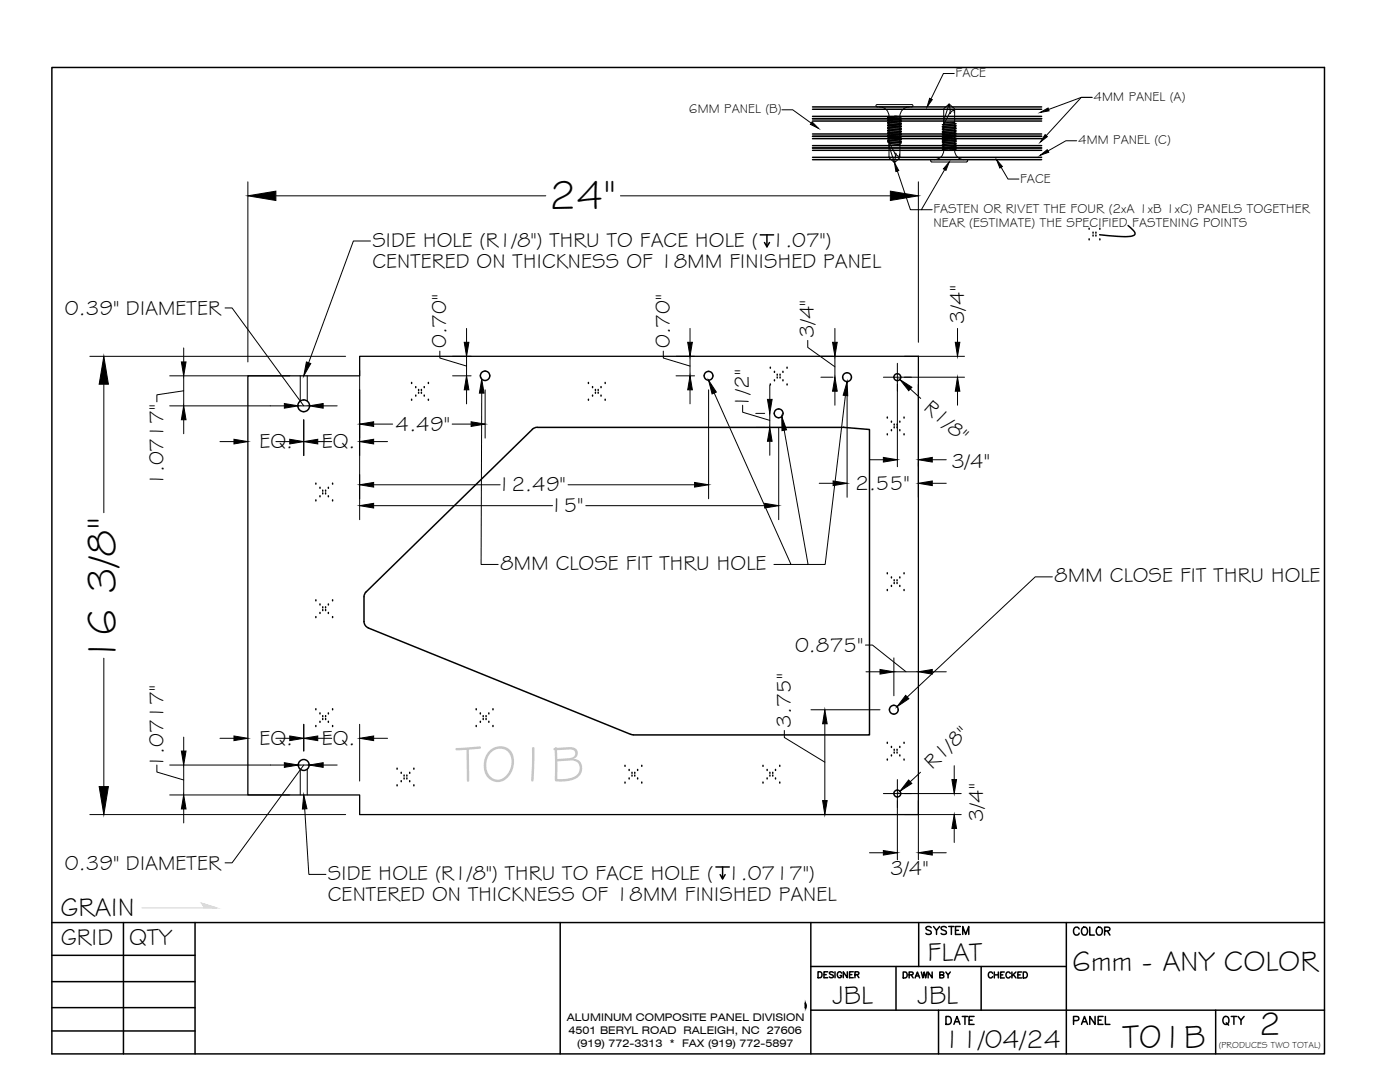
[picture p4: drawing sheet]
<svg xmlns="http://www.w3.org/2000/svg" width="279mm" height="216mm" viewBox="0 0 279 216" stroke-linecap="round" stroke-linejoin="round" font-family="sans-serif">
<!-- layer: Holes -->
<g fill="none" stroke="#000" stroke-width=".3">
<path d="M168.3 85.3l5.2 .4v60.9h-47.1M168.3 85.3h-61.1l-.5 .1-.4 .3-33.4 32.6-.3 .8v4.9M72.6 124a1.39 1.39 0 0 0 .9 1.3M73.5 125.3l52.4 21.2 .5 .1"/>
<circle cx="96.8" cy="75" r=".94"/>
<circle cx="141.4" cy="75" r=".88"/>
<circle cx="169" cy="75.3" r=".88"/>
<circle cx="179.1" cy="75.3" r=".69"/>
<circle cx="60.6" cy="81" r="1.17"/>
<circle cx="155.4" cy="82.5" r=".88"/>
<circle cx="60.6" cy="152.6" r="1.09"/>
<circle cx="178.4" cy="141.6" r=".88"/>
<circle cx="179.1" cy="158.3" r=".69"/>
</g>
<!-- layer: Blue -->
<path d="M49.5 75h22.3v-3.9h111.5v91.4h-111.5v-3.9h-22.3z" fill="none" stroke="#000" stroke-width=".25"/>
<!-- layer: Dim -->
<g fill="none" stroke="#000" stroke-width=".2">
<path d="M190.4 14.7h-2.1l-2.5 5M49.5 36.3v35.9M55.1 39.1h53.8M123.8 39.1h53.9M156 21.9h2.2l3.7 2.7M179.1 34.1l2.6 7.7h2.2M183.3 36.3v32M188.5 33.8l-4.6 8h2.1M199.8 33.4l1.4 2.3h2.1M209.3 21.8l6.5-2.4h2.2h-2.2l-7 7.7M214.9 28.1h-2.2l-3.6 2M73.9 48.1h-3.4l-8.9 24.3"/>
<path d="M17.9 71.1h51.1M20.7 76.7v25.6M33.9 75h23.9M36.7 78l-5.4 .8v1.4M36.7 69.4v2.8M36.7 75v6M44.9 61.4h1.4l14.3 19.6M59.9 75v5M61.3 75v5M71.8 73.9v29.8M87.8 70.1v1.3l5.3 1.6M90.3 71.1h3.7"/>
<path d="M90.3 75h3.7M93.1 65.5v2.8M93.1 71.1v3.9M93.1 77.8v2.8M96.1 78.4l-.1 34.2h3.4M96.8 77.8v9.6M132.4 70.1v1.3l5.3 1.6M134.9 71.1h3.7M134.9 75h3.7M137.7 65.5v2.8M137.7 71.1v3.9M137.7 77.8v2.8"/>
<path d="M141.4 77.8v21.7M142.5 78.4l15.4 34.2h-3.4M153.6 76.9v2.8M161.2 67.9v1.4l5.4 3.9M163.8 71.1h2.5M163.8 75.3h2.5M166.6 65.5v2.8M166.6 71.1v4.2M166.6 78.1v2.8M168.7 78.9l-4 33.7h-3.4M169.1 78.1v21.1M176.3 75.3h16.2"/>
<path d="M179.1 72.5v20.6M179.8 75.3l-.2 .4M180.5 71.1h12M181.7 77.6l2 1.9M183.3 76.7v22.5M191.1 65.5v2.8M191.1 78.1v2.8M33.9 81h22.8M36.7 83.8v2.8M43.9 88.1h2.8M55.1 88.1h2.7M59.5 81h2.2"/>
<path d="M60.6 83.8v7.1M63.4 88.1h2.8M64.5 81h2.8M74.6 88.1h2.7M74.6 84.6h3.8M74.6 96.7h25.2M90.2 84.6h3.8M113.4 96.7h25.2M148.2 80.9v1.4l5.4 1.6M150.8 82.5h1.8M150.8 85.3h1.8M153.6 82.5v2.8"/>
<path d="M153.6 88.1v2.7M155.4 85.3v18.4M156.5 85.9l4.8 26.7h-3.4M163.5 96.4h2.8M173.5 91.7h2.8M186.1 91.7h2.7M186.1 96.4h2.7M74.6 100.9h35.7M116.9 100.9h35.7M210 115.1h-3.4l-25.5 24M20.7 131.3v25.7M172.7 128.7h1.4l6.7 5.3"/>
<path d="M172.8 134h2.8M178.4 131.3v7.5M178.4 134h4.9M186.1 134h2.7M31.3 152.7v1.4l5.4 1.5M33.9 152.7h22.8M33.9 158.6h23.9M36.7 147.1v2.8M36.7 152.7v5.9M43.9 147.3h2.8M55.1 147.3h2.7M59.5 152.7h2.2"/>
<path d="M59.9 153.5v5.1M60.6 152.7l-14.3 19.5h-1.4M60.6 144.5v5.4M61.3 153.5v5.1M63.4 147.3h2.8M64.5 152.7h2.8M71.8 144.5v11.4M74.6 147.3h2.7M156.5 145.8v1.4l8.1 4.9M161.8 141.6h13.8M164.6 144.4v15.3M176.3 158.3h15.5"/>
<path d="M179.1 155.6v16M183.3 159.7v11.9M183.7 154.1l-2 1.9M190.4 152.8v2.8M17.9 162.5h51.1M36.7 161.4v2.8M60.8 161.4l.8 13.1h3.4M173.5 170.2h2.8M180.5 162.5h11.3M186.1 170.2h2.7M190.4 165.3v2.8"/>
</g>
<g fill="#000" stroke="#000" stroke-width=".2">
<path d="M185.5 19.6l.6 .3-1.1 1.4zM49.5 39.1l5.6-1v1.9zM162.1 24.3l1.2 1.3-1.6-.8zM177.7 38.1l5.6 1-5.6 .9zM178.5 32.5l.9 1.5-.6 .2zM189.4 32.3l-.6 1.7-.5-.3zM198.9 31.9l1.1 1.3-.5 .3zM208.6 26.9l.4 .4-1.4 1.1zM207.6 31l1.4-1.1 .3 .5zM207.6 22.4l1.6-.9 .2 .6zM20.7 71.1l.9 5.6h-1.8zM36.2 72.2h.9l-.4 2.8z"/>
<path d="M61.2 72.2l.8 .3-1.4 2.5zM93.1 75l.5 2.8h-1zM92.6 68.3h1l-.5 2.8zM96.1 75.7l.5 2.7h-.9zM137.7 75l.5 2.8h-1zM137.2 68.3h1l-.5 2.8zM141.4 75.9l1.6 2.3-.9 .4zM153.2 79.7h.9l-.5 2.8zM166.6 75.3l.5 2.8h-.9zM166.2 68.3h.9l-.5 2.8zM169.1 76.2l.1 2.8-.9-.1zM179.6 75.8l2.4 1.5-.6 .7z"/>
<path d="M191.1 75.3l.5 2.8h-1zM190.6 68.3h1l-.5 2.8zM36.7 81l.4 2.8h-.9zM46.7 87.7l2.8 .4-2.8 .5zM56.7 80.5l2.8 .5-2.8 .4zM57.8 87.7l2.8 .4-2.8 .5zM60.6 88.1l2.8-.4v.9zM61.7 81l2.8-.5v.9zM71.8 88.1l2.8-.4v.9zM71.8 84.6l2.8-.4v.9zM71.8 96.7l2.8-.4v.9zM94 84.2l2.8 .4-2.8 .5z"/>
<path d="M138.6 96.3l2.8 .4-2.8 .5zM153.6 85.3l.5 2.8h-.9zM156 83.1l1 2.7-.9 .1zM166.3 96l2.8 .4-2.8 .5zM176.3 91.3l2.8 .4-2.8 .5zM183.3 91.7l2.8-.4v.9zM183.3 96.4l2.8-.4v.9zM71.8 100.9l2.8-.5v1zM152.6 100.4l2.8 .5-2.8 .5zM175.6 133.6l2.8 .4-2.8 .5zM180.7 138.7l.7 .7-2.4 1.6zM183.3 134l2.8-.4v.9z"/>
<path d="M19.8 157h1.8l-.9 5.5zM36.2 149.9h.9l-.4 2.8zM46.7 146.9l2.8 .4-2.8 .5zM56.7 152.2l2.8 .5-2.8 .4zM57.8 146.9l2.8 .4-2.8 .5zM60.6 147.3l2.8-.4v.9zM61.7 152.7l2.8-.5v.9zM71.8 147.3l2.8-.4v.9zM164.6 141.6l.5 2.8h-.9zM164.2 159.7h.9l-.5 2.8zM181.3 155.6l.7 .7-2.4 1.6zM190 155.6h.9l-.5 2.7z"/>
<path d="M36.7 158.6l.4 2.8h-.9zM60.6 158.6l.7 2.8h-1zM176.3 169.7l2.8 .5-2.8 .4zM183.3 170.2l2.8-.5v.9zM190.4 162.5l.5 2.8h-.9z"/>
</g>
<!-- layer: 0 -->
<g fill="none" stroke="#000" stroke-width=".3">
<path d="M10.4 13.5h253.9v196.8h-253.9zM151.7 46.9h2.7M153.1 46.9v2.4l-.5-.9M153.6 48.4l-.5 .9M225.1 45a3.2 3.2 0 0 1 1.4 1.6 1.61 1.61 0 0 1-1.7 .6l-5.3-.4M142.9 173h2.6M144.2 173v2.4l-.5-.9M144.7 174.5l-.5 .9M10.4 184.1h253.9M10.4 190.6h28.5M10.4 195.9h28.5M24.6 184.1v26.2"/>
<path d="M38.9 184.1v26.2M111.8 184.1v26.2M161.8 192.8h51M161.8 184.1v26.2M163.3 193.9h.4a.64 .64 0 0 1 .4 .6 .64 .64 0 0 1-.4 .6h-.4zM164.4 194.5h.5M165.2 193.9h-.8v1.2h.8M166.3 194.1l-.3-.2-.5 .2 .1 .3 .7 .2-.1 .5h-.4l-.3-.2M166.6 193.9v1.2M168 194.2a.44 .44 0 0 0-.5-.3 .44 .44 0 0 0-.4 .5v.2a.42 .42 0 0 0 .4 .5 .42 .42 0 0 0 .5-.5h-.3M169.1 193.9v1.2l-.8-1.2v1.2M169.5 194.5h.5"/>
<path d="M170.3 193.9h-.8v1.2h.8M170.6 194.5l.7-.1 .1-.4-.8-.1v1.2M171 194.5l.4 .6M178.8 192.9v8.7M180.3 194h.4a.64 .64 0 0 1 .4 .5 .64 .64 0 0 1-.4 .6h-.4zM181.4 194.5h.7l.1-.4-.8-.1v1.1M181.8 194.5l.4 .6M182.6 195.1l.5-1.1 .4 1.1M182.8 194.7h.6M183.3 184.1v8.7M183.9 194l.3 1.1 .2-1.1 .3 1.1 .3-1.1M186 194v1.1l-.8-1.1v1.1"/>
<path d="M187.6 194.5h.6l.1-.4-.7-.1v1.1l.7-.1 .1-.3-.3-.2M188.8 194l.4 .5 .5-.5M189.2 194.5v.6M195.8 192.9v8.7M198.1 194.2a.44 .44 0 0 0-.5-.3 .44 .44 0 0 0-.3 .5v.3a.44 .44 0 0 0 .3 .4 .44 .44 0 0 0 .5-.2M198.4 194v1.1M198.4 194.5h.8M199.2 194v1.1M199.7 194.5h.4M200.4 194h-.7v1.1h.7M201.6 194.2a.44 .44 0 0 0-.5-.3 .44 .44 0 0 0-.3 .5v.3a.44 .44 0 0 0 .3 .4 .44 .44 0 0 0 .5-.2M202 194v1.1"/>
<path d="M202.2 194.5l.6 .6M202.8 194l-.8 .7M203.1 194.5h.5M203.9 194h-.8v1.1h.8M204.2 194h.4a.63 .63 0 0 1 .4 .5 .63 .63 0 0 1-.4 .6h-.4zM212.8 184.1v26.2M10.4 201.1h28.5M10.4 205.7h28.5M160.7 200.2v.9M161.8 201.6h102.5M187.3 201.6v8.7M242.6 201.6v8.7"/>
</g>
<!-- layer: Dots -->
<g fill="none" stroke="#000" stroke-width=".3">
<path d="M217.4 45.7h.1M217.4 47.9h.1M218.1 46.5h.1M218.1 47.1h.1M218.7 47.1h.1M218.7 46.5h.1M219.5 47.9h.1M219.5 45.7h.1M82.1 76.5h.1M82.1 79.9h.1M83 77.3h.1M83 79h.1"/>
<path d="M83.5 77.9h.1M83.5 78.5h.1M84.1 78.5h.1M84.1 77.9h.1M84.7 79h.1M84.7 77.3h.1M85.5 79.9h.1M85.5 76.5h.1M117.4 76.5h.1M117.4 79.9h.1M118.3 77.3h.1M118.3 79h.1"/>
<path d="M118.8 77.9h.1M118.8 78.5h.1M119.4 78.5h.1M119.4 77.9h.1M120 79h.1M120 77.3h.1M120.8 79.9h.1M120.8 76.5h.1M153.7 73.5h.1M153.7 76.8h.1M154.6 74.3h.1M154.6 76h.1"/>
<path d="M155.1 74.9h.1M155.1 75.4h.1M155.7 75.4h.1M155.7 74.9h.1M156.3 76h.1M156.3 74.3h.1M157.1 76.8h.1M157.1 73.5h.1M63 96.6h.1M63 99.9h.1M63.9 97.4h.1M63.9 99.1h.1"/>
<path d="M64.4 98h.1M64.4 98.6h.1M65 98.6h.1M65 98h.1M65.5 99.1h.1M65.5 97.4h.1M66.4 99.9h.1M66.4 96.6h.1M177.1 83.4h.1M177.1 86.8h.1M177.9 84.2h.1M177.9 85.9h.1"/>
<path d="M178.5 84.8h.1M178.5 85.4h.1M179 85.4h.1M179 84.8h.1M179.6 85.9h.1M179.6 84.2h.1M180.4 86.8h.1M180.4 83.4h.1M63 119.9h.1M66.4 119.9h.1M177.1 114.5h.1M177.1 117.8h.1"/>
<path d="M177.9 115.3h.1M177.9 117h.1M178.5 115.9h.1M178.5 116.4h.1M179 116.4h.1M179 115.9h.1M179.6 117h.1M179.6 115.3h.1M180.4 117.8h.1M180.4 114.5h.1M63 123.2h.1M63.9 120.7h.1"/>
<path d="M63.9 122.4h.1M64.4 121.3h.1M64.4 121.8h.1M65 121.8h.1M65 121.3h.1M65.5 122.4h.1M65.5 120.7h.1M66.4 123.2h.1M63 141.6h.1M63 145h.1M63.9 142.5h.1M63.9 144.1h.1"/>
<path d="M64.4 143h.1M64.4 143.6h.1M65 143.6h.1M65 143h.1M65.5 144.1h.1M65.5 142.5h.1M66.4 145h.1M66.4 141.6h.1M79.2 156.8h.1M79.2 153.5h.1M80.1 156h.1M80.1 154.3h.1"/>
<path d="M80.6 155.4h.1M80.6 154.9h.1M81.2 154.9h.1M81.2 155.4h.1M81.8 154.3h.1M81.8 156h.1M82.6 153.5h.1M82.6 156.8h.1M95 141.6h.1M95 145h.1M95.9 142.5h.1M95.9 144.1h.1"/>
<path d="M96.4 143h.1M96.4 143.6h.1M97 143.6h.1M97 143h.1M97.6 144.1h.1M97.6 142.5h.1M98.4 145h.1M98.4 141.6h.1M124.7 152.9h.1M124.7 156.3h.1M125.6 153.7h.1M125.6 155.4h.1"/>
<path d="M126.1 154.3h.1M126.1 154.9h.1M126.7 154.9h.1M126.7 154.3h.1M127.3 155.4h.1M127.3 153.7h.1M128.1 156.3h.1M128.1 152.9h.1M152.3 152.9h.1M152.3 156.3h.1M153.1 153.7h.1M153.1 155.4h.1"/>
<path d="M153.6 154.3h.1M153.6 154.9h.1M154.2 154.9h.1M154.2 154.3h.1M154.8 155.4h.1M154.8 153.7h.1M155.6 156.3h.1M155.6 152.9h.1M177.1 148.3h.1M177.1 151.7h.1M177.9 149.1h.1M177.9 150.8h.1"/>
<path d="M178.5 149.7h.1M178.5 150.3h.1M179 150.3h.1M179 149.7h.1M179.6 150.8h.1M179.6 149.1h.1M180.4 151.7h.1M180.4 148.3h.1"/>
</g>
<!-- layer: Fastener -->
<g fill="none" stroke="#000" stroke-width=".2">
<path d="M175 21.3h7M175.6 21.3a1.85 1.85 0 0 1 1.8 1.9v8.1l.2 .3 .9 .9-1.1-3.4M177.1 26l2.8 .2zM177.1 28.3l2.8 .2zM177.1 28l2.8 .2zM177.1 27l2.8 .2zM177.1 26.4l2.8 .2zM177.1 27.7l2.8 .2M177.1 25.7l2.8 .2zM177.1 25.4l2.8 .2zM177.1 23.7l2.8 .3zM177.1 24.4l2.8 .2z"/>
<path d="M177.1 23.4l2.8 .2M177.1 26l2.8 .2M177.1 28.3l2.8 .2M177.1 28l2.8 .2M177.1 27.3l2.8 .2M177.1 27l2.8 .2M177.1 26.7l2.8 .2M177.1 26.4l2.8 .2M177.1 23.7l2.8 .3M177.1 24.1l2.8 .2M177.1 24.4l2.8 .2M177.1 24.7l2.8 .2"/>
<path d="M177.1 25.7l2.8 .2M177.1 25.4l2.8 .2M177.4 28.4l1.3 2.4-.2 1.7 .9-.9 .2-.3M177.4 27.4l-.3-.1 2.8 .2-.3 .1M177.4 26.6l-.3 .1 2.8 .2-.3-.1M177.4 24.8l-.3-.1 2.8 .2-.3 .1M177.4 24l-.3 .1 2.8 .2-.3-.1M177.5 28.6l2.1 .2M177.6 28.7l2 .2M178.5 23.2l1.4 .1zM178.5 23.2l1.4 .1M178.8 30.5l.2 .5"/>
<path d="M179.5 30.7v.6l-.5-.3M179.6 28.8v.1M179.6 25.2l.3 .1-2.8-.3 2.8 .3h-.3M179.6 25.2l.3 .1h-.3M179.6 25.2l-2.5-.2 2.5 .3M179.6 28.9v2.4M181.4 21.3a1.85 1.85 0 0 0-1.8 1.9v5.6M182 20.9l.2 .2-.2 .2M182 20.9h-7l-.2 .2 .2 .2M185.9 32.3h7M188 25.5l2.8-.2zM188 24.9l2.8-.2z"/>
<path d="M188 25.2l2.8-.2zM188 26.2l2.8-.2zM188 26.5l2.8-.2zM188 26.9l2.8-.3zM188 27.8l2.8-.2zM188 29.8l2.8-.2zM188 29.5l2.8-.2zM188 29.1l2.8-.2zM188 28.8l2.8-.2zM188 28.5l2.8-.2-2.8 .2h.3M188 27.5l2.8-.2zM188.3 30a1.85 1.85 0 0 1-1.8 1.9"/>
<path d="M188.3 21.9v8.1M188.6 21.5l.8-.8-1.1 3.4M188.6 21.5l-.3 .4M189.4 30l1.4-.1zM189.7 22.5v.2M190.4 22.5v-.6l-.7 .6M190.5 21.9l-.1-.3-1-.9 .2 1.7-1.3 2.4M190.5 30a1.85 1.85 0 0 0 1.9 1.9M190.5 24.3v.1M190.5 27.9h.3l-2.8 .3 2.8-.3-.3 .1M190.5 27.9h.3l-.3 .1M190.5 27.9l-2.5 .3 2.5-.2"/>
<path d="M190.5 21.9v2.4M190.5 24.4v5.6M190.5 24.4l-2.1 .2M190.5 24.3l-2 .2M190.8 27l-2.8 .2M190.8 25.7l-2.8 .2M190.8 24.7l-2.8 .2M190.8 25l-2.8 .2M190.8 25.3l-2.8 .2M190.8 26l-2.8 .2M190.8 26.3l-2.8 .2M190.8 26.6l-2.8 .3"/>
<path d="M190.8 29.6l-2.8 .2M190.8 29.3l-2.8 .2M190.8 28.9l-2.8 .2M190.8 28.6l-2.8 .2M190.8 27.3l-2.8 .2M190.8 27.6l-2.8 .2M190.8 28.3h-.3M190.8 29.9l-1.4 .1M192.9 31.9l.2 .2-.2 .2M192.9 31.9h-7l-.2 .2 .2 .2"/>
</g>
<!-- layer: 4mm Panel -->
<g fill="none" stroke="#000" stroke-width=".3">
<path d="M162.2 27.2h45.7M162.2 23.7h45.7M162.2 24.2h45.7M162.2 26.7h45.7M162.2 21.3h45.7M162.2 21.8h45.7M162.2 23.2h45.7M162.2 29.5h45.7M162.2 30h45.7M162.2 31.4h45.7M162.2 31.9h45.7M162.2 27.7h45.7"/>
<path d="M162.2 29.1h45.7"/>
</g>
<!-- layer: 0 -->
<g fill="#000" stroke="#000" stroke-width=".2">
<path d="M160.7 200.2l.1 .2zM160.7 200.7l.1 .2z"/>
<path d="M160.7 200.7l.1 .2zM160.7 200.9v.2z"/>
<path d="M160.7 200.4l.1 .3zM160.7 200.4l.1 .3z"/>
</g>
<!-- layer: Arrow -->
<path d="M40.7 181.2l-.2-.6-.3-.4 3.1 1h-15" fill="none" stroke="#d9d9d9" stroke-width=".25"/>
<g fill="#d9d9d9" stroke="#d9d9d9" stroke-width=".2">
<path d="M40.2 180.2l.5 .2z"/>
<path d="M40.4 180.4l.9 .2zM40.4 180.4l.9 .2h-.8z"/>
<path d="M40.5 180.6l1.4 .1-.6-.1zM40.5 180.6l1.4 .1h-1.3z"/>
<path d="M40.6 180.7l2 .3-.7-.3zM40.6 180.7l2 .3h-1.9z"/>
<path d="M40.7 181l2.6 .2-.7-.2zM40.7 181l2.6 .2h-2.6z"/>
</g>
<text font-size="10.4" fill="#cfc4b8" x="90.9" y="155.9">T01B</text>
<g font-size="8.4">
<text x="109.5" y="41.7">24&quot;</text>
<text x="23.1" y="132.4" transform="rotate(-90 23.1 132.4)">16 3/8&quot;</text>
</g>
<g font-size="6.7">
<text x="224" y="209.1">T01B</text>
<text x="251.2" y="206.6">2</text>
</g>
<text font-size="5.9" x="213.9" y="193.8">6mm - ANY COLOR</text>
<g font-size="5.3">
<text x="12.1" y="182.7">GRAIN</text>
<text x="185.1" y="191.7">FLAT</text>
<text x="166.1" y="200.4">JBL</text>
<text x="183.1" y="200.4">JBL</text>
<text x="188.3" y="209.1">11/04/24</text>
</g>
<g font-size="4.9">
<text x="188" y="205.7">DATE</text>
<text x="213.4" y="205.7">PANEL</text>
<text x="243.1" y="205.7">QTY</text>
</g>
<text font-size="4.8" x="12.1" y="188.6">GRID QTY</text>
<g font-size="4.4">
<text x="183.8" y="187.7">SYSTEM</text>
<text x="213.4" y="187.7">COLOR</text>
</g>
<g font-size="4.2">
<text x="74.3" y="49.2">SIDE HOLE (R1/8&quot;) THRU TO FACE HOLE ( 1.07&quot;)</text>
<text x="74.3" y="53.4">CENTERED ON THICKNESS OF 18MM FINISHED PANEL</text>
<text x="13" y="62.8">0.39&quot; DIAMETER</text>
<text x="192.4" y="64.6" transform="rotate(-90 192.4 64.6)">3/4&quot;</text>
<text x="89.1" y="69.5" transform="rotate(-90 89.1 69.5)">0.70&quot;</text>
<text x="133.7" y="69.5" transform="rotate(-90 133.7 69.5)">0.70&quot;</text>
<text x="162.4" y="67.5" transform="rotate(-90 162.4 67.5)">3/4&quot;</text>
<text x="149.4" y="81.4" transform="rotate(-90 149.4 81.4)">1/2&quot;</text>
<text x="184.2" y="81.5" transform="rotate(42 184.2 81.5)">R1/8&quot;</text>
<text x="51.8" y="89.4">EQ.</text>
<text x="64.2" y="89.4">EQ.</text>
<text x="78.9" y="86">4.49&quot;</text>
<text x="189.9" y="93.3">3/4&quot;</text>
<text x="32.6" y="97" transform="rotate(-90 32.6 97)">1.0717&quot;</text>
<text x="99.3" y="98.1">12.49&quot;</text>
<text x="170.7" y="97.8">2.55&quot;</text>
<text x="109.7" y="102.2">15&quot;</text>
<text x="99.8" y="113.7">8MM CLOSE FIT THRU HOLE</text>
<text x="210.4" y="116.2">8MM CLOSE FIT THRU HOLE</text>
<text x="158.7" y="130">0.875&quot;</text>
<text x="51.8" y="148.6">EQ.</text>
<text x="64.2" y="148.6">EQ.</text>
<text x="157.8" y="145.3" transform="rotate(-90 157.8 145.3)">3.75&quot;</text>
<text x="32.6" y="153.2" transform="rotate(-90 32.6 153.2)">1.0717&quot;</text>
<text x="186" y="153.6" transform="rotate(-43 186 153.6)">R1/8&quot;</text>
<text x="196.2" y="163.9" transform="rotate(-90 196.2 163.9)">3/4&quot;</text>
<text x="13" y="173.5">0.39&quot; DIAMETER</text>
<text x="65.4" y="175.6">SIDE HOLE (R1/8&quot;) THRU TO FACE HOLE ( 1.0717&quot;)</text>
<text x="65.4" y="179.8">CENTERED ON THICKNESS OF 18MM FINISHED PANEL</text>
<text x="177.7" y="174.7">3/4&quot;</text>
</g>
<g font-size="2.6">
<text x="190.7" y="15.4">FACE</text>
<text x="137.5" y="22.6">6MM PANEL (B)</text>
<text x="218.2" y="20.2">4MM PANEL (A)</text>
<text x="215.1" y="28.8">4MM PANEL (C)</text>
<text x="203.6" y="36.4">FACE</text>
<text x="186.3" y="42.6">FASTEN OR RIVET THE FOUR (2xA 1xB 1xC) PANELS TOGETHER</text>
<text x="186.3" y="45.4">NEAR (ESTIMATE) THE SPECIFIED FASTENING POINTS</text>
</g>
<g font-size="2.1">
<text x="113.1" y="203.8">ALUMINUM COMPOSITE PANEL DIVISION</text>
<text x="113.5" y="206.3">4501 BERYL ROAD RALEIGH, NC 27606</text>
<text x="115.2" y="208.9">(919) 772-3313 * FAX (919) 772-5897</text>
</g>
<text font-size="1.8" x="243.3" y="209">(PRODUCES TWO TOTAL)</text>
</svg>
